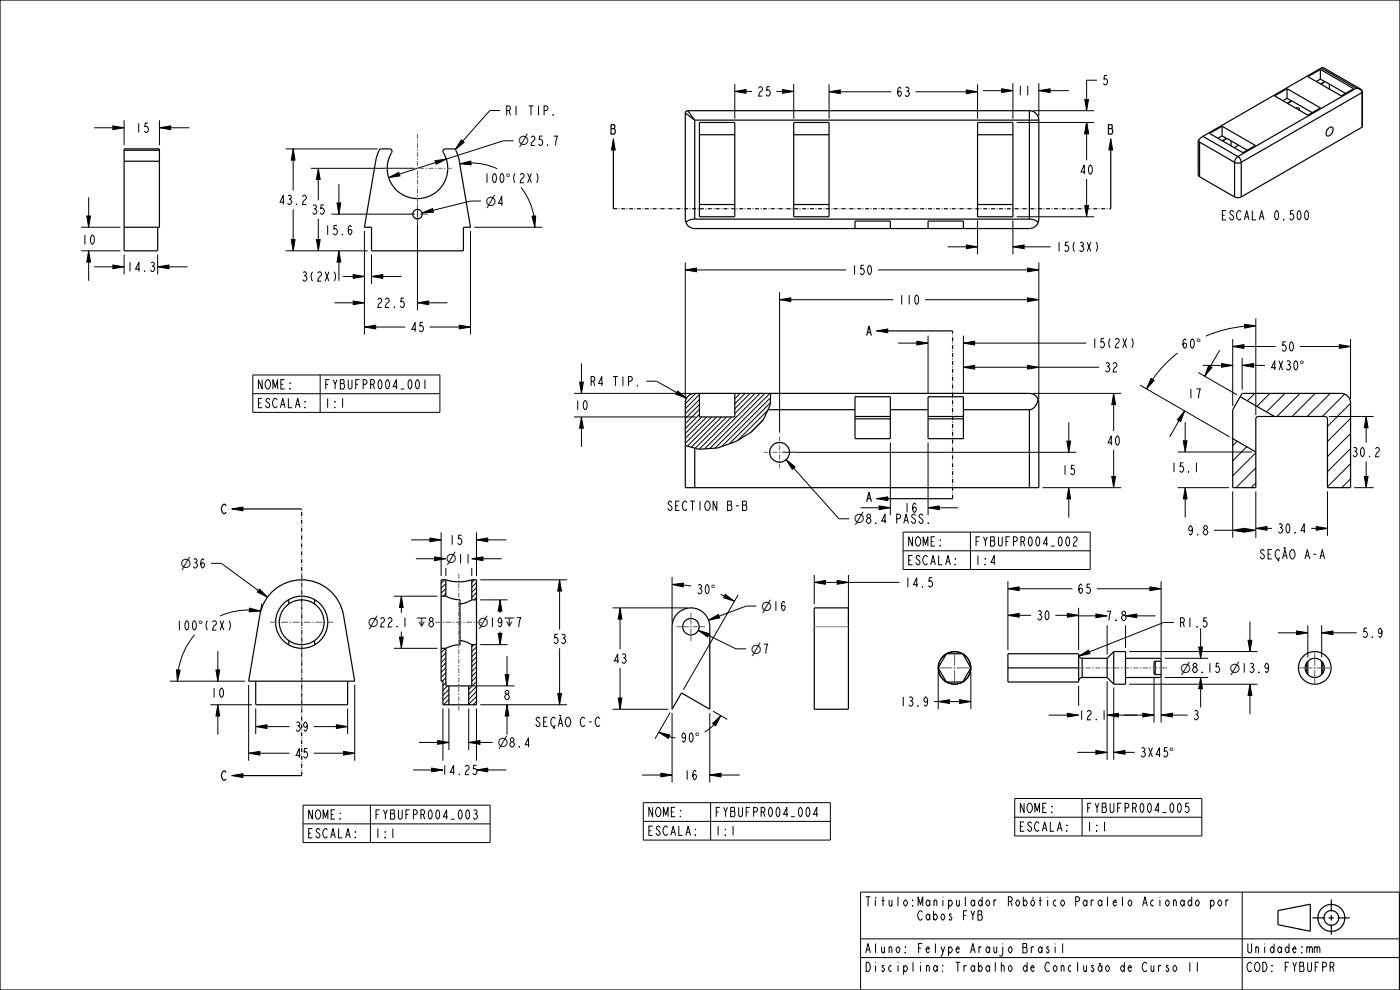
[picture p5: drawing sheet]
<svg xmlns="http://www.w3.org/2000/svg" width="594mm" height="420mm" viewBox="0 0 594 420" stroke-linecap="round" stroke-linejoin="round" font-family="sans-serif">
<g fill="none" stroke="#000" stroke-width=".42">
<path d="M311.8 38.8l4.7-.8v1.6zM311.8 35.6v14.8M316.5 38.8h2.6M329.4 38.8h2.6M332 38l4.8 .8-4.8 .8zM336.8 35.6v14.8M351.8 38.9l4.7-.8v1.6zM351.8 35.8v14.6M356.5 38.9h21.6M388.4 38.9h21.6M410 38.1l4.8 .8-4.8 .8zM414.8 35.8v14.6"/>
<path d="M417.1 38.5h7.9M425 37.7l4.8 .8-4.8 .8zM429.8 35.3v15.1M440.8 38.5l4.7-.8v1.6zM440.8 35.3v14.1M445.5 38.5h8M465.4 34h-4.4v8.2M39.9 54.2h8M47.9 53.4l4.7 .8-4.7 .8zM52.6 51v10.6M67.6 54.2l4.8-.8v1.6zM67.6 51v10.6"/>
<path d="M72.4 54.2h7.9M195.7 59.3l1.2 1.1-3.7 3zM212.2 46.9h-4.4l-11.5 13M217.9 59.7h-4.4l-24.1 7.8M260.2 58.9l.8 4.7h-1.6zM431.3 52h32.9M438.3 47h25.9M460.2 42.2h1.6l-.8 4.8zM461 52l.8 4.7h-1.6zM461 56.7v11.3M471.3 58.9l.8 4.7h-1.6zM121.2 63.2h39"/>
<path d="M124.4 63.2l.8 4.7h-1.6zM124.4 67.9v12.9M131.9 71.4h43.6M135.1 71.4l.7 4.8h-1.5zM135.1 76.2v8.7M143.8 78.2v7.9M164.9 75.3l4.3-2.2 .5 1.5zM184.6 68.2l4.8-.7-4.3 2.2zM184.8 68.9l-15.4 5M195.1 69.5l4.6-1.2 .2 1.6zM199.8 69.1a27.3 27.3 0 0 1 11.2 2.5M221.1 79.5a27.3 27.3 0 0 1 5.4 12.2"/>
<path d="M461 75.9v11.3M34.4 96.4h16.7M36.8 91.6h1.6l-.8 4.8zM37.6 83.7v7.9M124.4 88.8v12.8M135.1 92.9v8.7M140.6 90.9h34.9M143 86.1h1.6l-.8 4.8zM154.6 98v43.9M177.1 87.5v44.1M179.1 90.4l4.4-1.9 .4 1.5zM199.6 98v43.9"/>
<path d="M201.2 96.4h28.9M204 85.3h-4.3l-16 3.9M213.3 86.3h-1.8l1.4-3v4M225.7 91.7l1.6-.1-.4 4.8zM414.8 93.5v14.4M429.8 93.5v14.4M431.3 92h32.9M460.2 87.2h1.6l-.8 4.8zM34.4 106.4h16.7M37.6 106.4l.8 4.8h-1.6zM37.6 111.2v7.9M39.9 113.2h8"/>
<path d="M47.9 112.4l4.7 .8-4.7 .8zM52.6 108v8.4M66.9 113.2l4.8-.8v1.6zM66.9 108v8.4M71.7 113.2h7.9M121.2 106.4h34.8M123.6 101.6h1.6l-.8 4.8zM134.3 101.6h1.5l-.7 4.8zM143.8 106.4l.8 4.8h-1.6zM143.8 111.2v7.9M145.5 117.3h4.4M149.9 116.5l4.7 .8-4.7 .8z"/>
<path d="M157.6 117.3l4.8-.8v1.6zM157.6 108v12.5M162.4 117.3h7.9M290.8 114.5l4.7-.8v1.6zM290.8 111.3v58M295.5 114.5h63.5M372.5 114.5h63.5M402.1 104.7h7.9M410 103.9l4.8 .8-4.8 .8zM429.8 104.7l4.7-.8v1.6zM434.5 104.7h11.3M436 113.7l4.8 .8-4.8 .8z"/>
<path d="M440.8 111.3v58M141.9 128.5h8M149.9 127.7l4.7 .8-4.7 .8zM154.6 138.7l4.8-.7v1.5zM159.4 138.7h12.6M177.1 128.5l4.8-.8v1.6zM181.9 128.5h7.9M182.3 138.7h12.6M194.9 138l4.7 .7-4.7 .8zM330.8 127.2l4.7-.8v1.5zM330.8 124v59.6M335.5 127.2h43.5"/>
<path d="M392.5 127.2h43.5M436 126.4l4.8 .8-4.8 .7zM528 137.6l4.8 .6-4.7 1zM528.1 138.4l-9 1.6-7.5 2.6M532.8 135v41.1M107.3 159.1h79.3v15.9h-79.3zM135.8 159.1v15.9M246.7 154.2v7.9M371.9 140.4l4.7-.8v1.6zM381.1 145.6h7.9M389 144.8l4.8 .8-4.8 .8zM393.8 142.4v24.3"/>
<path d="M408.8 155.8l4.7-.8v1.6zM408.8 145.6l4.7-.8v1.6zM408.8 142.4v24.3M413.5 155.8h22.5M413.5 145.6h47.4M436 155l4.8 .8-4.8 .8zM440.8 155.8h25.5M499.6 149.7l-5.7 5.3-4.9 6M508.4 158l16.4 9.5M510.3 155h8M512.8 155.1l1.4 .8-3.1 3.7zM517.5 148.6l-4 6.9"/>
<path d="M518.3 154.2l4.7 .8-4.7 .8zM523 147l4.8-.8v1.6zM523 143.8v28.4M527 155l4.8-.8v1.6zM527 151.8v13.5M527.8 147h13.4M531.8 155h4.9M551.5 147h16.8M568.3 146.2l4.7 .8-4.7 .8zM573 143.8v25.5M107.3 167h79.3M243.5 176.9h51.7"/>
<path d="M243.5 166.9h49.7M245.9 162.1h1.6l-.8 4.8zM246.7 176.9l.8 4.8h-1.6zM274.2 161.7h4.4l8.5 4.9M287.5 165.9l3.8 3-4.6-1.6zM295.2 166.9l-4.4 4.4M296.8 167.4l-6 6M296.8 169.5l-6 6M296.8 171.6l-6 6M296.8 173.7l-6 6M296.8 175.8l-6 6M297.8 176.9l-7 7"/>
<path d="M299.9 176.9l-9.1 9.1M302 176.9l-11.2 11.2M304.1 176.9l-12.4 12.4M306.2 176.9l-12.9 12.8M308.3 176.9l-13.3 13.3M310.4 176.9l-13.7 13.7M312 166.9l-.2 .2M314.1 166.9l-2.3 2.3M316.2 166.9l-4.4 4.4M318.3 166.9l-6.5 6.5M320.4 166.9l-8.6 8.6M322.5 166.9l-23.6 23.5"/>
<path d="M323.8 178.1l-5.3 5.4M324.6 166.9l-23.4 23.4M325.7 174.2l-12.6 12.6M326.7 166.9l-23.3 23.2M326.8 170.9l-17.3 17.4M326.9 168.7l-20.7 20.7M438.3 166.9h37.4M453.5 179.2v7.9M472.5 166.9l.8 4.8h-1.6zM472.5 171.7v11.2M483.7 163.4l37.9 21.9M488.3 160.5l1.4 .9-3.2 3.6z"/>
<path d="M500.2 178.5l-3.9 6.8M502.6 174.3l-1.7 4.6-1.3-.8zM502.9 179.1v7.9M532.4 166.9l-3.2 3.2M538.8 166.9l-5.5 5.5M545.2 166.9l-7.8 7.8M551.6 166.9l-9.8 9.8M558 166.9l-9.8 9.8M563.8 176.7h19M564.4 166.9l-9.8 9.8M570.5 167.2l-9.5 9.5M573 171.1l-9.8 9.8"/>
<path d="M573 177.5l-9.8 9.8M579.6 176.7l.8 4.8h-1.6zM246.7 181.7v7.9M332.3 191.9h124.3M333.6 195l3.7 3-1.2 1.1zM336.7 198.6l19.2 21.5h4.4M377.8 187.7v30.9M393.8 187.7v30.9M452.7 187.1h1.6l-.8 4.8zM472.5 190.9v11.2M499.7 191.8h31.5M502.1 187h1.6l-.8 4.8z"/>
<path d="M524.9 187.2l-1.9 1.9M529 189.5l-6 6M532.8 192.1l-9.8 9.8M532.8 198.5l-8.4 8.4M573 183.9l-9.8 9.8M573 190.3l-9.8 9.8M573 196.7l-9.8 9.8M579.6 181.5v6.3M579.6 195.8v6.3M98.3 215.9l4.8-.8v1.6zM371.9 211.6l4.7-.8v1.6zM373 214.6l4.8 .8-4.8 .8z"/>
<path d="M393.8 215.4l4.7-.8v1.6zM398.5 215.4h8M442.3 206.9h33.4M453.5 206.9l.8 4.8h-1.6zM453.5 211.7v7.9M471.7 202.1h1.6l-.8 4.8zM499.7 206.9h21.7M502.9 206.9l.8 4.8h-1.6zM502.9 211.7v7.9M523 208.5v19.6M532.8 204.9l-2 2M532.8 208.5v19.6"/>
<path d="M563.2 208.5v18.8M573 203.1l-3.7 3.8M574.6 206.9h8.2M578.8 202.1h1.6l-.8 4.8zM89.6 239h4.3l15.7 11.5M174.5 229h7.9M176.5 237h7.9M182.4 228.2l4.8 .8-4.8 .8zM184.4 236.3l4.8 .7-4.8 .8zM187.2 225.9v18.5M200.2 237l4.7-.7v1.5zM202.2 229l4.7-.8v1.6z"/>
<path d="M202.2 225.9v18.5M204.9 237h8M206.9 229h8M383.2 225.7h79.3v15.9h-79.3zM383.2 233.7h79.3M411.7 225.7v15.9M515.1 225h7.9M523 225l4.8-.8v1.6zM527.8 225h.3M528.1 224.2l4.7 .8-4.7 .8zM532.8 224.2l4.8-.8v1.6zM537.6 224.2h2.1"/>
<path d="M556.4 224.2h2.1M558.5 223.4l4.7 .8-4.7 .8zM105.8 258.8a30.2 30.2 0 0 0-12.5 2.6M105.9 258l4.7 1.2-4.9 .4zM110.1 249.9l3.4 3.4-4.3-2.1zM111.1 256.1l-.6 3.3M167.1 252.9h18.5M170.3 252.9l.8 4.8h-1.6zM170.3 257.7v2.3M188.7 246l-1.5 1.5M189.2 247.6l-2 2M189.2 249.7l-2 2"/>
<path d="M189.2 251.8l-1.2 1.1M189.2 241v3.4M200.2 241v3.4M201.3 246l-1.1 1.1M202.2 247.2l-2 2M202.2 249.3l-2 2M202.2 251.4l-2 2M202.2 253.5l-1 1M203.8 254.5h11.5M203.8 246h36.8M212.2 254.5l.8 4.8h-1.6zM237.4 246l.8 4.8h-1.6z"/>
<path d="M237.4 250.8v16.3M259.9 257.9h31.7M263.1 257.9l.8 4.8h-1.6zM285.1 248l4.8-.6v1.6zM285.1 244.8v19.5M289.9 248.2l3.4 .4M305.8 252.2l1.6 .7M307.7 252.2l3.9 2.9-4.6-1.5zM313.2 252.3l-23.3 40.3M320.9 257.1h-4.3l-11.5 4.3M345.5 247.1l4.7-.8v1.6zM345.5 243.9v12.4"/>
<path d="M350.2 247.1h5M355.2 246.3l4.8 .8-4.8 .8zM360 243.9v20.4M360 247.1h21.6M427.6 249.8l4.8-.8v1.6zM427.6 246.6v29.2M432.4 249.8h22.6M457.6 257.9v17.9M465.3 249.8h22.6M487.9 249l4.7 .8-4.7 .8zM492.6 246.6v32.3M82.6 269.3a30.2 30.2 0 0 0-6.9 14.9"/>
<path d="M92.4 276.3v7.9M167.1 275.1h18.5M169.5 270.3h1.6l-.8 4.8zM170.3 268v2.3M189 275.1l-1.8 1.8M189.2 277l-2 2M189.2 279.1l-2 2M201.1 273.5l-.9 .9M202.2 274.5l-2 2M202.2 276.6l-2 2M202.2 278.7l-2 2M203.8 273.5h11.5"/>
<path d="M211.4 268.7h1.6l-.8 4.8zM215.1 278.3v7.9M237.4 275v19.2M263.1 262.7v12.7M296.3 267.4l4.6 1.4-.7 1.4zM300.6 269.5l11.6 5.8h4.4M300.6 263.1l4.2-2.4 .6 1.5zM324.1 273.3h1.6l-.8 3.9M427.6 261l4.8-.8v1.6zM432.4 261h5.1M447.8 261h5.1M452.9 260.2l4.7 .8-4.7 .8z"/>
<path d="M457 261.3h8M457.7 278.3l4.2-2.5 .6 1.5zM465 260.5l4.7 .8-4.7 .8zM469.7 265.2v12.5M477.5 261.3l4.8-.8v1.6zM477.5 265.2v9.6M479.1 276.4h54.4M482.3 261.3h7.9M494.2 279.3h18.4M498.1 264.1h-4.3l-31.6 12.5M508.6 274.5h1.6l-.8 4.8zM509.4 266.6v7.9"/>
<path d="M529.5 271.7h1.6l-.8 4.7zM530.3 263.7v8M542.2 268.5h7.9M550.1 267.7l4.8 .8-4.8 .8zM554.9 265.3v13.6M560.8 268.5l4.7-.8v1.6zM560.8 265.3v13.6M565.5 268.5h10.1M72.1 289h31.8M74.9 284.2l1.6 .1-1.2 4.7zM89.2 299h17.7M91.6 284.2h1.6l-.8 4.8z"/>
<path d="M92.4 299l.8 4.8h-1.6zM105.5 290.6v32.1M150.5 290.6v32.1M189.2 281.2l-2 2M189.2 283.3l-2 2M189.2 285.4l-2 2M189.2 287.5l-1.5 1.5M189.2 289.6l-1.3 1.2M189.9 291l-2 1.9M190.5 292.5l-2.6 2.5M190.5 294.6l-2.6 2.5M190.5 296.7l-2.3 2.3"/>
<path d="M190.5 298.8l-.2 .2M200.5 291h17.8M202.2 280.8l-2 2M202.2 282.9l-2 2M202.2 285l-2 2M202.2 287.1l-2 2M202.2 289.2l-3.3 3.3M202.2 291.3l-3.3 3.3M202.2 293.4l-3.3 3.3M202.2 295.5l-3.3 3.3M202.2 297.6l-1.4 1.4M203.8 299h36.8"/>
<path d="M214.3 286.2h1.6l-.8 4.8zM215.1 299l.8 4.8h-1.6zM236.6 294.2h1.6l-.8 4.8zM262.3 296.1h1.6l-.8 4.8zM263.1 283.4v12.7M396.3 297.6h1.8M398.1 297.6l4.7-.8v1.6zM398.1 284.9v15.9M402.8 297.6h4.4M407.2 296.8l4.7 .8-4.7 .8zM411.9 284.9v15.9M457.6 290.9v8.5"/>
<path d="M469.7 289v33.4M472.5 291.7v30.7M479.1 290.3h54.4M489.6 287.1v19.4M492.6 287.8v18.7M494.2 287.4h18.4M509.4 287.4l.8 4.8h-1.6zM509.4 292.2v7.9M530.3 290.3l.8 4.7h-1.6zM530.3 295v8M92.4 303.8v7.9M105.5 319.5l4.8-.8v1.6z"/>
<path d="M108.5 308.3l4.8-.8v1.6zM108.5 300.6v10.8M110.3 319.5h12.5M113.3 308.3h9.5M133.2 319.5h12.5M133.2 308.3h9.5M142.7 307.5l4.8 .8-4.8 .8zM145.7 318.7l4.8 .8-4.8 .8zM147.5 300.6v10.8M177.8 315h7.9M185.7 314.2l4.8 .8-4.8 .8zM187.9 300.6v22.1"/>
<path d="M190.5 300.6v17.6M198.9 315l4.7-.8v1.6zM198.9 300.6v17.6M202.2 300.6v22.1M203.6 315h5.4M215.1 303.8v7.9M259.9 300.9h23.7M279.5 310.7l4.7 1.1-.6 1.5zM283.9 312.5l2.6 .6M284.4 302.3l-6.5 11.1M285.1 302.5v29.5M301.1 302.5v29.5"/>
<path d="M302.3 306.9l3.5-3.3-2.2 4.3zM302.5 301.7l6.1 3.5M303 307.4l-4 3.1M444.9 303.4h8M452.9 302.6l4.7 .8-4.7 .8zM457 319.2h8M465 318.4l4.7 .8-4.7 .8zM469.7 303.4l4.8-.8v1.6zM472.5 319.2l4.8-.8v1.6zM477.3 319.2h4.1M484.9 302.6l4.7 .8-4.7 .8zM484.9 303.4h-10.4"/>
<path d="M492.6 303.4l4.8-.8v1.6zM497.4 303.4h6.5M98.3 329l4.8-.7v1.5zM175.2 326.7h8M183.2 325.9l4.7 .8-4.7 .7zM202.2 326.7l4.7-.8v1.5zM206.9 326.7h8M272.4 328.8h8M280.4 328l4.7 .8-4.7 .8zM301.1 328.8l4.8-.8v1.6zM305.9 328.8h7.9M430.5 338.8h79.4v15.8h-79.4z"/>
<path d="M459.1 338.8v15.8M128.6 341.6h79.4v15.9h-79.4zM128.6 349.5h79.4M157.2 341.6v15.9M272.9 340.5h79.4v15.9h-79.4zM272.9 348.5h79.4M301.5 340.5v15.9M430.5 346.7h79.4M527.1 378.5v41.5M365.1 398.3h228.6M520.1 381.8v2.6M521.1 382.1l-.6-.3-.4 .6"/>
<path d="M365.1 406.2h228.6M508 408.2v4M365.1 420v-41.5h228.6v41.5"/>
</g>
<g fill="#000">
<path d="M311.8 38.8l4.7-.8v1.6zM332 38l4.8 .8-4.8 .8zM351.8 38.9l4.7-.8v1.6zM410 38.1l4.8 .8-4.8 .8zM425 37.7l4.8 .8-4.8 .8zM440.8 38.5l4.7-.8v1.6zM47.9 53.4l4.7 .8-4.7 .8zM67.6 54.2l4.8-.8v1.6zM260.2 58.9l.8 4.7h-1.6zM461 52l.8 4.7h-1.6zM460.2 42.2h1.6l-.8 4.8zM471.3 58.9l.8 4.7h-1.6z"/>
<path d="M124.4 63.2l.8 4.7h-1.6zM135.1 71.4l.7 4.8h-1.5zM164.9 75.3l4.3-2.2 .5 1.5zM184.6 68.2l4.8-.7-4.3 2.2zM195.7 59.3l1.2 1.1-3.7 3zM195.1 69.5l4.6-1.2 .2 1.6zM36.8 91.6h1.6l-.8 4.8zM143 86.1h1.6l-.8 4.8zM179.1 90.4l4.4-1.9 .4 1.5zM225.7 91.7l1.6-.1-.4 4.8zM460.2 87.2h1.6l-.8 4.8zM37.6 106.4l.8 4.8h-1.6z"/>
<path d="M47.9 112.4l4.7 .8-4.7 .8zM66.9 113.2l4.8-.8v1.6zM123.6 101.6h1.6l-.8 4.8zM134.3 101.6h1.5l-.7 4.8zM143.8 106.4l.8 4.8h-1.6zM149.9 116.5l4.7 .8-4.7 .8zM157.6 117.3l4.8-.8v1.6zM290.8 114.5l4.7-.8v1.6zM410 103.9l4.8 .8-4.8 .8zM429.8 104.7l4.7-.8v1.6zM436 113.7l4.8 .8-4.8 .8zM154.6 138.7l4.8-.7v1.5z"/>
<path d="M149.9 127.7l4.7 .8-4.7 .8zM177.1 128.5l4.8-.8v1.6zM194.9 138l4.7 .7-4.7 .8zM330.8 127.2l4.7-.8v1.5zM436 126.4l4.8 .8-4.8 .7zM528 137.6l4.8 .6-4.7 1zM371.9 140.4l4.7-.8v1.6zM389 144.8l4.8 .8-4.8 .8zM408.8 155.8l4.7-.8v1.6zM408.8 145.6l4.7-.8v1.6zM436 155l4.8 .8-4.8 .8zM512.8 155.1l1.4 .8-3.1 3.7z"/>
<path d="M523 147l4.8-.8v1.6zM518.3 154.2l4.7 .8-4.7 .8zM527 155l4.8-.8v1.6zM568.3 146.2l4.7 .8-4.7 .8zM246.7 176.9l.8 4.8h-1.6zM245.9 162.1h1.6l-.8 4.8zM287.5 165.9l3.8 3-4.6-1.6zM472.5 166.9l.8 4.8h-1.6zM488.3 160.5l1.4 .9-3.2 3.6zM502.6 174.3l-1.7 4.6-1.3-.8zM579.6 176.7l.8 4.8h-1.6zM333.6 195l3.7 3-1.2 1.1z"/>
<path d="M452.7 187.1h1.6l-.8 4.8zM502.1 187h1.6l-.8 4.8zM98.3 215.9l4.8-.8v1.6zM371.9 211.6l4.7-.8v1.6zM373 214.6l4.8 .8-4.8 .8zM393.8 215.4l4.7-.8v1.6zM453.5 206.9l.8 4.8h-1.6zM471.7 202.1h1.6l-.8 4.8zM502.9 206.9l.8 4.8h-1.6zM578.8 202.1h1.6l-.8 4.8zM182.4 228.2l4.8 .8-4.8 .8zM184.4 236.3l4.8 .7-4.8 .8z"/>
<path d="M200.2 237l4.7-.7v1.5zM202.2 229l4.7-.8v1.6zM523 225l4.8-.8v1.6zM532.8 224.2l4.8-.8v1.6zM528.1 224.2l4.7 .8-4.7 .8zM558.5 223.4l4.7 .8-4.7 .8zM105.9 258l4.7 1.2-4.9 .4zM110.1 249.9l3.4 3.4-4.3-2.1zM170.3 252.9l.8 4.8h-1.6zM212.2 254.5l.8 4.8h-1.6zM237.4 246l.8 4.8h-1.6zM263.1 257.9l.8 4.8h-1.6z"/>
<path d="M285.1 248l4.8-.6v1.6zM307.7 252.2l3.9 2.9-4.6-1.5zM345.5 247.1l4.7-.8v1.6zM355.2 246.3l4.8 .8-4.8 .8zM427.6 249.8l4.8-.8v1.6zM487.9 249l4.7 .8-4.7 .8zM169.5 270.3h1.6l-.8 4.8zM211.4 268.7h1.6l-.8 4.8zM296.3 267.4l4.6 1.4-.7 1.4zM300.6 263.1l4.2-2.4 .6 1.5zM427.6 261l4.8-.8v1.6zM452.9 260.2l4.7 .8-4.7 .8z"/>
<path d="M457.7 278.3l4.2-2.5 .6 1.5zM465 260.5l4.7 .8-4.7 .8zM477.5 261.3l4.8-.8v1.6zM508.6 274.5h1.6l-.8 4.8zM529.5 271.7h1.6l-.8 4.7zM550.1 267.7l4.8 .8-4.8 .8zM560.8 268.5l4.7-.8v1.6zM74.9 284.2l1.6 .1-1.2 4.7zM91.6 284.2h1.6l-.8 4.8zM92.4 299l.8 4.8h-1.6zM215.1 299l.8 4.8h-1.6zM214.3 286.2h1.6l-.8 4.8z"/>
<path d="M236.6 294.2h1.6l-.8 4.8zM398.1 297.6l4.7-.8v1.6zM407.2 296.8l4.7 .8-4.7 .8zM509.4 287.4l.8 4.8h-1.6zM530.3 290.3l.8 4.7h-1.6zM105.5 319.5l4.8-.8v1.6zM108.5 308.3l4.8-.8v1.6zM142.7 307.5l4.8 .8-4.8 .8zM145.7 318.7l4.8 .8-4.8 .8zM185.7 314.2l4.8 .8-4.8 .8zM198.9 315l4.7-.8v1.6zM262.3 296.1h1.6l-.8 4.8z"/>
<path d="M279.5 310.7l4.7 1.1-.6 1.5zM302.3 306.9l3.5-3.3-2.2 4.3zM452.9 302.6l4.7 .8-4.7 .8zM469.7 303.4l4.8-.8v1.6zM465 318.4l4.7 .8-4.7 .8zM472.5 319.2l4.8-.8v1.6zM484.9 302.6l4.7 .8-4.7 .8zM492.6 303.4l4.8-.8v1.6zM98.3 329l4.8-.7v1.5zM183.2 325.9l4.7 .8-4.7 .7zM202.2 326.7l4.7-.8v1.5zM280.4 328l4.7 .8-4.7 .8z"/>
<path d="M301.1 328.8l4.8-.8v1.6z"/>
</g>
<g fill="none" stroke="#000" stroke-width=".51">
<path d="M0 0h594v420h-594zM546.1 37.6v4.1M554.9 32.5l5.3-3 14.2 8.1-5.3 3.1zM560.2 33.5l-1.7 1.1M560.2 29.5v4M560.2 33.5l1.9 1.1M560.6 28.9l.7-.3 15.9 9.2M560.6 28.9l-50.2 28.9M560.6 28.9l14.8 8.5M562.1 34.6h.2M562.1 34.6l-1.8 1M562.3 34.6l-1.9 1.1"/>
<path d="M562.3 34.6l8.6 5M564 35.7v2.1M575.4 37.4l1.7 .6 .8 1.3M575.4 37.4l1.8 .4M575.4 37.4l-50.2 29M577.2 37.8l.8 1.3M577.9 39.3l-51.3 29.6M577.9 39.3v14.7M578 39.1l-.1 14.9M578 39.1l-.1 .2M259.2 52.9h1.4l.2 .3-.2 1.4 .4 .6v1l-.4 .7h-1.4zM259.2 54.6h1.4"/>
<path d="M290.8 48v45a4 4 0 0 0 4 4h142a4 4 0 0 0 4-4v-42M290.8 48l4 3M290.8 48h.1M291.8 47l-.7 .3-.3 .7M291.8 47l3 4M291.8 47h.1M291.8 47h145M293.9 50.3l.4 .3M294.1 50.1l.3 .4M294.8 51v42M294.8 51h146M296.8 52h15v40h-15z"/>
<path d="M296.8 57.2h15M336.8 52h15v40h-15zM336.8 57.2h15M414.8 52h15v40h-15zM414.8 57.2h15M436.8 47a4 4 0 0 1 4 4M436.8 47v46M470.3 52.9h1.4l.2 .3-.2 1.4 .4 .6v1l-.4 .7h-1.4zM470.3 54.6h1.4M508.5 59.3l-.1 14.9 .6 .8M508.5 59.3l.5 1M510.4 57.8l-1.9 1.5"/>
<path d="M510.4 57.8l14.8 8.6M513.2 56.6l5.3-3 14.1 8.1-5.3 3.1zM518.5 53.6v4M518.5 57.6l1.8 1.1M518.5 57.6l-1.8 1.1M520.3 58.7h.3M520.3 58.7l-1.7 1M520.6 58.7l8.6 5M520.6 58.7l-1.9 1.1M522.3 59.8v2.1M540.8 40.7l5.3-3.1 14.1 8.2-5.3 3.1zM546.1 41.7l-1.8 1"/>
<path d="M546.1 41.7l1.8 1.1M547.9 42.8h.2M547.9 42.8l-1.7 1M548.1 42.8l8.7 5M548.1 42.8l-1.8 1.1M577.9 54l-51.3 29.6M52.6 68.4v-5.2h15v5.2M52.6 63.7h15M159.4 68.4l.3-1.4a6.4 6.4 0 0 1 1.8-3.8h3.8a1 1 0 0 1 .9 1.5 12.9 12.9 0 0 0 11.3 19.6 12.9 12.9 0 0 0 10.4-20.1l.8-1h4.1a9.3 9.3 0 0 1 2.1 5.2M260.2 63.6v25M471.3 63.6v25M509 60.3v14.7"/>
<path d="M509 75l14.8 8.6M509 60.3l14.8 8.6M523.8 68.9l1.4 .3 1.4-.3M523.8 68.9v14.7M525.2 66.4l1 1.1 .4 1.4M525.2 66.4l-1 1.1-.4 1.4M525.5 61.6l-1.8 1.1M526.6 68.9v14.7M52.6 96.4v10h14.3v-10M154.6 96.4h3v10h39v-10h3M294.8 93a4.6 4.6 0 0 0-3.8 1.4M294.8 93h142"/>
<path d="M296.8 86.8h15M336.8 86.8h15M362.8 97v-3.2h15v3.2M393.8 97v-3.2h15v3.2M414.8 86.8h15M436.8 93a4.6 4.6 0 0 1 3.7 1.4M526.6 83.6l-1.4 .3-1.4-.3M367.7 142.4l1-4 1 4M368.1 141h1.2M376.6 140.4h27.6M291.9 168.1l1.3-.9 1.6-.3h142a4 4 0 0 1 4 4v36h-150v-36l.3-1.6zM296.8 166.9v10h15v-10"/>
<path d="M325.8 173.8h37M327 166.9l-.2 4.8-3 6.5a33.9 33.9 0 0 1-27.4 12.4l-5.6-1.6M362.8 168.3h15v17.8h-15zM362.8 177.7h15M362.8 176.7h15M377.8 173.8h16M393.8 168.3h15v17.8h-15zM393.8 177.7h15M393.8 176.7h15M408.8 173.8h28M436.8 173.8v33.1M440.5 169.4a4.7 4.7 0 0 1-3.7 4.4"/>
<path d="M526.2 168.3l14.5 8.4M527 166.9h42a4 4 0 0 1 4 4v36h-9.8v-29.2l-.3-.7-.7-.3h-28.4l-.7 .3-.3 .7v29.2h-9.8v-33.1zM294.8 190.1v16.8M523 186.1l9.8 5.7M95.9 214.6l-.6-.7a2.11 2.11 0 0 0-1.4 2 2.11 2.11 0 0 0 1.4 2l.6-.7M103.1 215.9h24.9M367.7 212.8l1-3.9 1 3.9M368.1 211.5h1.2M376.6 211.6h27.6M187.2 252.9h2M189.2 246a18 18 0 0 0 11 0M189.2 252.9l3.2 1.2 2.8 .3"/>
<path d="M189.2 246h-2v43h.7v10h14.3v-53h-2M189.2 246v6.9M200.2 254.5l-2.6 1.2-2.4 .5M200.2 246v8.5M200.2 254.5h2M345.5 257.9v43h14.5v-35M187.2 275.1h2M195.2 271.8l2.4 .5 2.6 1.2M195.2 273.6l-2.8 .3-3.2 1.2M200.2 273.5v17.5h-11v-15.9M200.2 273.5h2M287.5 260.2a8 8 0 0 1 8.7-1.7 8 8 0 0 1 4.9 7.4v35l-12-6.9-4 6.9v-35l.7-3.1z"/>
<path d="M401.5 277.4a6.9 6.9 0 0 0-3.4 5.8M401.5 277.4a6.9 6.9 0 0 0-3.4 5.9M401.5 277.3h7M401.5 277.3l-3.4 6M401.5 277.3a6.9 6.9 0 0 1 6.9 0M401.7 277.3a6.9 6.9 0 0 1 6.6 0M408.5 277.3l3.4 6M408.5 277.4a6.9 6.9 0 0 1 3.4 5.9M408.5 277.4a6.9 6.9 0 0 1 3.4 5.8M427.6 277.3h30v12h-30zM457.6 277.8l.3 .9 1.2 .6v8.1l-1.2 .6-.3 .9M472.5 276.4h5v13.9h-5z"/>
<path d="M472.5 276.5l-2.8 2.8v8.1l2.8 2.8M492.6 279.3v8.1M105.5 289h45M108.5 289v10h39v-10M190.5 291v8M198.9 291v8M398.1 283.3a6.9 6.9 0 0 0 3.4 6M398.1 283.3l3.4 6M398.1 283.4a6.9 6.9 0 0 0 3.4 5.8M401.5 289.3h7M401.5 289.4a6.9 6.9 0 0 0 6.9 0M401.7 289.4a6.9 6.9 0 0 0 6.6 0"/>
<path d="M411.9 283.4a6.9 6.9 0 0 1-3.4 5.8M411.9 283.3a6.9 6.9 0 0 1-3.4 6M411.9 283.3l-3.4 6M427.6 283.3h30M490.1 280.5l-.5 .7v4.4l.5 .6M490.1 286.2h2.5M490.1 280.5h2.5M490.1 280.5v5.7M554.4 281.2v4.3M554.9 280.5v5.7M560.8 280.5v5.7M561.3 281.2v4.3"/>
<path d="M95.9 327.7l-.6-.6a2.11 2.11 0 0 0-1.4 1.9 2.11 2.11 0 0 0 1.4 2l.6-.6M103.1 329h24.9M542.2 386.3l13.7-2.7v11.5l-13.7-2.8zM556.8 389.4h5.5M563.7 389.4h2.3M564.9 381.7v5M564.9 388.2v2.4M564.9 392.3v4.3M567.5 389.4h5.2"/>
<circle cx="128" cy="264" r="11.1"/>
<circle cx="293.1" cy="265.9" r="3.5"/>
<circle cx="557.8" cy="283.3" r="6.9"/>
<circle cx="557.8" cy="283.3" r="4.1"/>
<circle cx="564.9" cy="389.4" r="5.7"/>
<circle cx="564.9" cy="389.4" r="3.1"/>
</g>
<path d="M260.2 88.6h211.1M404.2 211.6v-71.2M128 329v-113.1" fill="none" stroke="#000" stroke-width=".51" stroke-dasharray="1.7 .5 .2 .3 .2 .5" stroke-linecap="butt"/>
<path d="M345.5 265.9h14.5" fill="none" stroke="#7d828c" stroke-width=".42"/>
<!-- layer: 02___PRT_ALL_AXES -->
<g fill="none" stroke="#000" stroke-width=".51">
<path d="M549.9 45.9h-.1M549.9 45.9l1.1-.1 .4 1M563.5 54.5l.9-.6a1.12 1.12 0 0 1 1.2 .6 1.12 1.12 0 0 1-.2 1.4l-.7 1.2-.9 .5a1.12 1.12 0 0 1-1.2-.5 1.12 1.12 0 0 1 .2-1.4zM52.6 68.4h15v28h-15zM159.4 68.4l-4.8 28M194.9 68.4l4.7 28M122.5 254.4v1.8M133.5 254.4v1.8M195.2 254.4v19.2M345.5 257.9h14.5v8M122.5 271.8v1.8M133.5 271.8v1.8"/>
<path d="M459.1 279.3h10.6M477.5 279.3h15.1M105.5 289l4.8-28a18 18 0 0 1 17.7-15 18 18 0 0 1 17.7 15l4.8 28M459.1 287.4h10.6M477.5 287.4h15.1"/>
<circle cx="177.1" cy="90.9" r="2"/>
<circle cx="330.8" cy="191.9" r="4.2"/>
<circle cx="128" cy="264" r="9.5"/>
</g>
<g fill="none" stroke="#785055" stroke-width=".42">
<path d="M177.1 56.9v1.9M177.1 59.5v.6M162.6 71.4h2M165.2 71.4h.6M166.5 71.4h1.9M169.1 71.4h.6M170.3 71.4h2M172.9 71.4h.7M174.2 71.4h2M176.8 71.4h.6M177.1 75h.1M177.1 60.7v2"/>
<path d="M177.1 63.3v.7M177.1 64.6v2M177.1 67.2v.7M177.1 68.5v2M177.1 71.1v.6M177.1 72.4v1.9M177.1 75v.6M177.1 76.2v2M177.1 78.8v.7M178.1 71.4h1.9M180.7 71.4h.6M182 71.4h1.9"/>
<path d="M184.6 71.4h.6M185.8 71.4h2M188.4 71.4h.7M189.7 71.4h2M172.6 90.9h3.6M176.8 90.9h.6M177.1 80.1v2M177.1 82.7v.6M177.1 84v2M177.1 86.3v3.6M177.1 90.5v.7M177.1 91.8v3.6"/>
<path d="M178.1 90.9h3.6M324 191.9h2M326.6 191.9h.6M327.9 191.9h1.9M330.4 191.9h.7M330.8 185.1v2M330.8 187.7v.7M330.8 189v1.9M330.8 191.6v.6M330.8 192.8v2M330.8 195.4v.7M330.8 196.7v1.9"/>
<path d="M331.7 191.9h2M334.3 191.9h.6M335.6 191.9h1.9M128 243.4v2.1M128 246.2v.6M128 247.4v2.1M128 250.2v.6M128 251.4v2.1M128 254.2v.6M128 255.4v2.1M128 258.2v.6M128 259.4v2.1"/>
<path d="M194.7 243.4v2.1M194.7 246.2v.6M194.7 247.4v2.1M194.7 250.2v.6M194.7 251.4v2.1M194.7 254.2v.6M194.7 255.4v2.1M194.7 258.2v.6M194.7 259.4v2.1M293.1 259.9v5M114.5 264h2.9M118.1 264h.6"/>
<path d="M119.3 264h2.9M122.9 264h.6M124.1 264h2.9M127.7 264h.6M128 262.2v.6M128 263.4v2.1M128 266.2v.6M128 267.4v2.1M128 270.2v.6M128 271.4v2.1M128 274.2v.6M128 275.4v2.1"/>
<path d="M128 278.2v.6M128 279.4v2.1M128.9 264h3M132.5 264h.6M133.8 264h2.9M137.3 264h.6M138.6 264h2.9M184.6 264h2.5M187.8 264h.6M189 264h2.5M192.1 264h.7M193.4 264h2.5"/>
<path d="M194.7 262.2v.6M194.7 263.4v2.1M194.7 266.2v.6M194.7 267.4v2.1M194.7 270.2v.6M194.7 271.4v2.1M194.7 274.2v.6M194.7 275.4v2.1M194.7 278.2v.6M194.7 279.4v2.1M196.5 264h.7M197.8 264h2.5"/>
<path d="M200.9 264h.7M202.2 264h2.5M287.1 265.9h5.1M292.8 265.9h.7M293.1 265.6v.6M293.1 266.8v5.1M294.1 265.9h5.1M405 276.7v5.7M557.8 276.7v5.7M128 282.2v.6M128 283.4v2.1M128 286.2v.6"/>
<path d="M128 287.4v2.1M128 290.2v.6M128 291.4v2.1M128 294.2v.6M128 295.4v2.1M128 298.2v.6M128 299.4v2.1M194.7 282.2v.6M194.7 283.4v2.1M194.7 286.2v.6M194.7 287.4v2.1M194.7 290.2v.6"/>
<path d="M194.7 291.4v2.1M194.7 294.2v.6M194.7 295.4v2.1M194.7 298.2v.6M194.7 299.4v2.1M398.4 283.3h5.6M404.7 283.3h.6M405 283v.7M405 284.3v5.7M405.9 283.3h5.7M456.6 283.3h2.1M459.4 283.3h.6"/>
<path d="M460.6 283.3h2.2M463.4 283.3h.7M464.7 283.3h2.1M467.5 283.3h.6M468.7 283.3h2.2M471.5 283.3h.7M472.8 283.3h2.1M475.6 283.3h.6M476.8 283.3h2.2M479.6 283.3h.7M480.9 283.3h2.1M483.7 283.3h.6"/>
<path d="M484.9 283.3h2.2M487.7 283.3h.7M489 283.3h2.1M491.8 283.3h.6M493 283.3h2.2M551.2 283.3h5.7M557.5 283.3h.7M557.8 283v.7M557.8 284.3v5.7M558.8 283.3h5.6"/>
</g>
<g font-size="5.5">
<text x="219.9" y="61.7">⌀25.7</text>
<text x="219.9" y="61.7">⌀</text>
<text x="214.6" y="77.5">°</text>
<text x="206" y="87.3">⌀</text>
<text x="507.5" y="147.8">°</text>
<text x="551.4" y="157">°</text>
<text x="362.3" y="222.1">⌀8.4 PASS.</text>
<text x="362.3" y="222.1">⌀</text>
<text x="189.1" y="239">⌀11</text>
<text x="189.1" y="239">⌀</text>
<text x="76.5" y="241">⌀36</text>
<text x="76.5" y="241">⌀</text>
<text x="301.6" y="252">°</text>
<text x="322.9" y="259.1">⌀16</text>
<text x="322.9" y="259.1">⌀</text>
<text x="84" y="267.3">°</text>
<text x="156" y="266">⌀22.1 ↧8</text>
<text x="156" y="266">⌀</text>
<text x="176.6" y="266">↧</text>
<text x="202.7" y="266">⌀19↧7</text>
<text x="202.7" y="266">⌀</text>
<text x="213.7" y="266">↧</text>
<text x="318.6" y="277.2">⌀</text>
<text x="500.7" y="285.3">⌀8.15</text>
<text x="500.7" y="285.3">⌀</text>
<text x="521.6" y="285.3">⌀13.9</text>
<text x="521.6" y="285.3">⌀</text>
<text x="211" y="317">⌀8.4</text>
<text x="211" y="317">⌀</text>
<text x="294.9" y="314.9">°</text>
<text x="496.1" y="321.2">°</text>
</g>
<g font-size="5.2">
<text x="321.1" y="40.8">25</text>
<text x="380.1" y="40.9">63</text>
<text x="431.3" y="40.4">11</text>
<text x="467.4" y="36">5</text>
<text x="214.2" y="48.9">R1 TIP.</text>
<text x="57.3" y="56.2">15</text>
<text x="205" y="77.5">100°(2X)</text>
<text x="457.9" y="73.9">40</text>
<text x="118" y="86.8">43.2</text>
<text x="131.9" y="90.9">35</text>
<text x="518.4" y="93.3">ESCALA 0.500</text>
<text x="137.4" y="99.6">15.6</text>
<text x="34.4" y="103.7">10</text>
<text x="447.8" y="106.7">15(3X)</text>
<text x="53.6" y="115.2">14.3</text>
<text x="127.7" y="119.3">3(2X)</text>
<text x="361" y="116.5">150</text>
<text x="159.5" y="130.4">22.5</text>
<text x="381" y="129.1">110</text>
<text x="174" y="140.7">45</text>
<text x="462.9" y="147.5">15(2X)</text>
<text x="501.1" y="147.8">60°</text>
<text x="543.2" y="149">50</text>
<text x="468.3" y="157.8">32</text>
<text x="538.7" y="157">4X30°</text>
<text x="108.9" y="165">NOME:</text>
<text x="137.4" y="165">FYBUFPR004_001</text>
<text x="250" y="163.7">R4 TIP.</text>
<text x="108.9" y="173">ESCALA:</text>
<text x="137.4" y="173">1:1</text>
<text x="243.5" y="173.9">10</text>
<text x="503.7" y="169">17</text>
<text x="469.3" y="188.9">40</text>
<text x="573.3" y="193.8">30.2</text>
<text x="450.3" y="201.4">15</text>
<text x="496.5" y="200.3">15.1</text>
<text x="283.3" y="216.6">SECTION B-B</text>
<text x="383.3" y="217.4">16</text>
<text x="503.5" y="226.9">9.8</text>
<text x="541.7" y="226.1">30.4</text>
<text x="190.3" y="231">15</text>
<text x="384.8" y="231.7">NOME:</text>
<text x="413.3" y="231.7">FYBUFPR004_002</text>
<text x="384.8" y="239.6">ESCALA:</text>
<text x="413.3" y="239.6">1:4</text>
<text x="534.5" y="237.1">SEÇÃO A-A</text>
<text x="295.3" y="252">30°</text>
<text x="383.6" y="249.1">14.5</text>
<text x="457" y="251.8">65</text>
<text x="439.5" y="263">30</text>
<text x="468.9" y="263.3">7.8</text>
<text x="74.5" y="267.3">100°(2X)</text>
<text x="500.1" y="266.1">R1.5</text>
<text x="234.3" y="273.1">53</text>
<text x="577.6" y="270.5">5.9</text>
<text x="259.9" y="281.4">43</text>
<text x="89.2" y="295.9">10</text>
<text x="213.5" y="296.8">8</text>
<text x="381.7" y="299.6">13.9</text>
<text x="457.3" y="305.4">12.1</text>
<text x="505.9" y="305.4">3</text>
<text x="124.8" y="310.2">39</text>
<text x="227.2" y="308.2">SEÇÃO C-C</text>
<text x="288.5" y="314.9">90°</text>
<text x="124.8" y="321.5">45</text>
<text x="483.4" y="321.2">3X45°</text>
<text x="187.1" y="328.6">14.25</text>
<text x="290" y="330.8">16</text>
<text x="130.2" y="347.5">NOME:</text>
<text x="158.7" y="347.5">FYBUFPR004_003</text>
<text x="274.5" y="346.5">NOME:</text>
<text x="303.1" y="346.5">FYBUFPR004_004</text>
<text x="432.1" y="344.7">NOME:</text>
<text x="460.7" y="344.7">FYBUFPR004_005</text>
<text x="432.1" y="352.7">ESCALA:</text>
<text x="460.7" y="352.7">1:1</text>
<text x="130.2" y="355.5">ESCALA:</text>
<text x="158.7" y="355.5">1:1</text>
<text x="274.5" y="354.4">ESCALA:</text>
<text x="303.1" y="354.4">1:1</text>
<text x="366.7" y="384.4">Título:Manipulador Robótico Paralelo Acionado por</text>
<text x="388.4" y="390.4">Cabos FYB</text>
<text x="366.7" y="404.3">Aluno: Felype Araujo Brasil</text>
<text x="528.6" y="404.3">Unidade:mm</text>
<text x="366.7" y="412.2">Disciplina: Trabalho de Conclusão de Curso II</text>
<text x="528.6" y="412.2">COD: FYBUFPR</text>
</g>
</svg>
